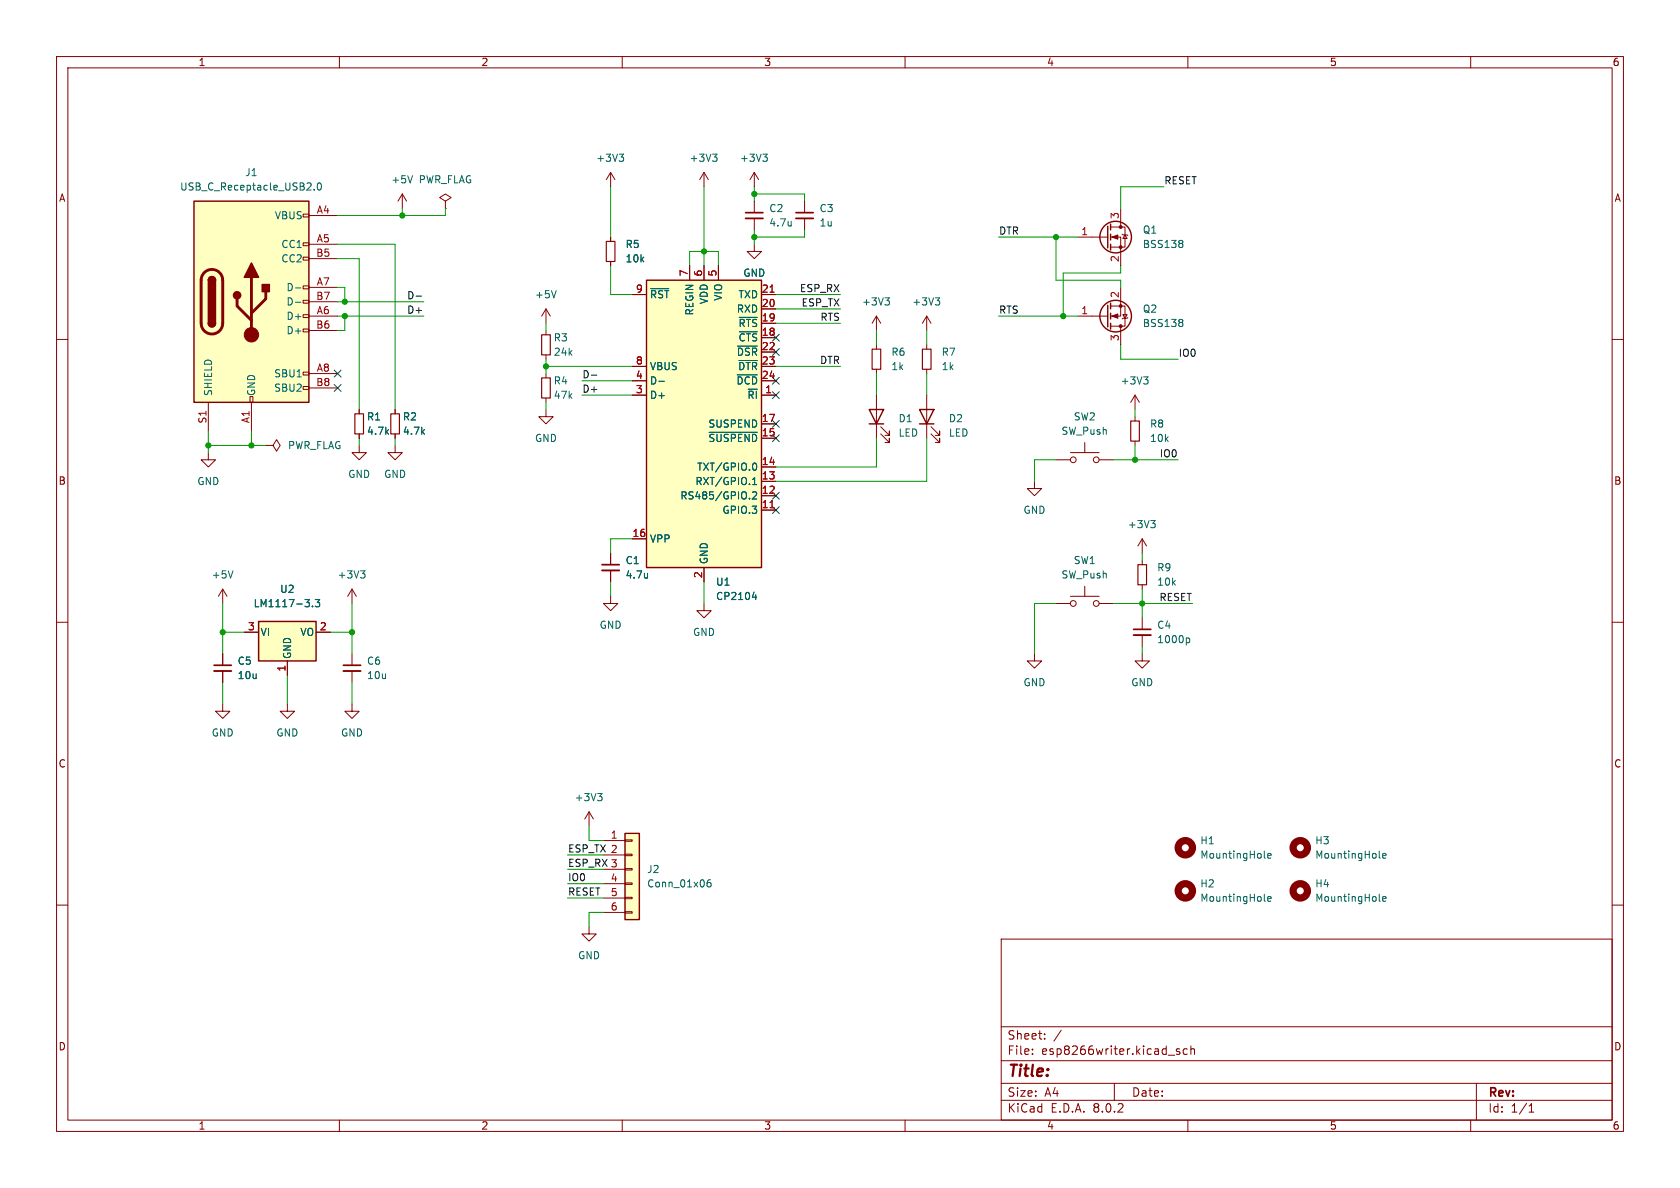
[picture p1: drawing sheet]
<svg xmlns="http://www.w3.org/2000/svg" width="297mm" height="210mm" viewBox="0 0 297 210" stroke-linecap="round" stroke-linejoin="round" font-family="sans-serif">
<g fill="none" stroke="#840000" stroke-width=".18">
<path d="M10 10h277v190h-277zM12 12h273v186h-273zM60 10v2M110 10v2M160 10v2M210 10v2M260 10v2M107.9 30.5l-.7 1.3M107.9 30.5v2.5M107.9 30.5l.8 1.3M124.5 30.5l-.8 1.3M124.5 30.5v2.5"/>
<path d="M124.5 30.5l.7 1.3M133.3 30.5l-.7 1.3M133.3 30.5v2.5M133.3 30.5l.8 1.3M198.1 36.8v3.3M10 60h2M133.3 43.2v1.3h1.3l-1.3 1.2-1.2-1.2h1.2M154.9 55.9v2.5M154.9 55.9l-.7 1.3M154.9 55.9l.8 1.3M163.8 55.9l-.7 1.3M163.8 55.9v2.5"/>
<path d="M163.8 55.9l.8 1.3M190.5 41.9h5.3M196.3 41.9h1.8v5.1M196.3 40.1h2.6v3.6h-2.6M198.4 41.4l.1 .1h.8l.1 .2M198.9 41.5l.4 .7h-.8zM285 60h2M154.9 61v.7M154.9 65.3v.7M200.7 69.9l-.8 1.2M200.7 69.9v2.5M200.7 69.9l.7 1.2"/>
<path d="M107.9 97.8v2M10 110h2M62.2 104.1l-.7 1.3M62.2 104.1v2.6M62.2 104.1l.8 1.3M107.9 105.4v1.3h1.3l-1.3 1.3-1.2-1.3h1.2M107.9 100.8v2.1M201.9 115.6v1.2h1.3l-1.3 1.3-1.2-1.3h1.2M201.9 109.2v2.1M201.9 112.3v2M285 110h2M10 160h2"/>
<path d="M285 160h2M177 166h108v32h-108zM60 198v2M110 198v2M160 198v2M177 194.5h108M177 191.5h108M177 187.5h108M177 181.5h108M182.5 186.3v.1M182.5 185.5v.1M184.7 183.6v.1"/>
<path d="M184.7 182.8v.1M187.6 182.1l-1.3 2M197 191.5v3M206.5 186.5h1.2M208.5 185.5l-.3-.1-.2 .2v.2l.5 .2v.3h-.5M209.9 185.5l-.4-.1-.3 .3v.4l.1 .2h.6M210 198v2M210.5 185.5l.2-.1 .4 .1 .1 .9M210.5 184.9v1.5M260 198v2M261 191.5v6.5M270.3 196.6h.9"/>
<path d="M270.3 195.5l.4-.4v1.5"/>
</g>
<g fill="none" stroke="#006464" stroke-width=".18">
<path d="M109.5 27.2h.7l-.4 .5M110 27.7l.2 .3v.3l-.2 .2M126 27.2h.8l-.5 .5M126.5 27.7l.3 .3v.3l-.3 .2M134.9 27.2h.7l-.4 .5M135.4 27.7l.2 .3v.3l-.2 .2M156.5 52.6h.7l-.4 .5M157 53.1l.2 .3v.3l-.2 .2M165.3 52.6h.8l-.4 .5M165.9 53.1l.2 .3v.3l-.2 .2M208.9 42.5l.2 .2-.2 .3 .2 .3v.2l-.2 .3M202.2 66.6h.8l-.5 .5"/>
<path d="M202.7 67.1l.3 .2v.3l-.3 .3M63.7 100.9h.8l-.4 .5M64.3 101.4l.2 .2v.3l-.2 .3M114.5 101.3v.9M114.5 102.1h-.1M209.8 112.8h.3l.2 .2v.5l-.5 .1"/>
</g>
<path d="M154.2 61.7h1.5v3.6h-1.5z" fill="none" stroke="#840000" stroke-width=".2"/>
<g fill="none" stroke="#840000" stroke-width=".25">
<path d="M196.3 39.6v1M195.8 40v3.8M196.3 41.4v1M196.3 43.2v1"/>
<circle cx="197.2" cy="41.9" r="2.79"/>
</g>
<g fill="#840000" stroke="#840000" stroke-width=".18">
<path d="M196.6 41.9l1-.4v.8z"/>
<circle cx="198.1" cy="43.7" r=".25"/>
<circle cx="198.1" cy="40.1" r=".25"/>
</g>
<path d="M106.4 100.8h3.1M200.4 112.3h3.1" fill="none" stroke="#840000" stroke-width=".33"/>
<path d="M106.4 99.8h3.1M200.4 111.3h3.1" fill="none" stroke="#840000" stroke-width=".3"/>
<path d="M45.7 109.9h10.2v6.9h-10.2z" fill="#ffffc2"/>
<path d="M45.7 109.9h10.2v6.9h-10.2z" fill="none" stroke="#840000" stroke-width=".25"/>
<g fill="none" stroke="#840000" stroke-width=".18">
<path d="M191.8 78.2v1.8M200.7 73.7v.7M200.7 78v.7M186.7 81.3h2.5M189.2 80h5.1M194.3 81.3h2.5M201.9 95.3l-.7 1.2M201.9 95.3v2.5M201.9 99.1v.7M201.9 95.3l.8 1.2M39.4 104.1l-.8 1.3M39.4 104.1v2.6"/>
<path d="M39.4 104.1l.7 1.3M43.2 111.8h2.5M50.8 116.8v2.6M55.9 111.8h2.5M62.2 115.6v2M62.2 118.6v2.1M124.5 106.7v1.3h1.2l-1.2 1.2-1.3-1.2h1.3M201.9 103.4v.7M50.8 124.5v1.2h1.3l-1.3 1.3-1.3-1.3h1.3"/>
<circle cx="189.7" cy="81.3" r=".51"/>
<circle cx="193.8" cy="81.3" r=".51"/>
</g>
<path d="M203.4 92h.8l-.4 .5M204 92.5l.2 .2v.3l-.2 .3M41.2 100.9l-.4 1.3M55.2 107.1v.2M55.7 106h.8l-.4 .5 .4 .1v.5l-.2 .2-.6-.2" fill="none" stroke="#006464" stroke-width=".18"/>
<path d="M199.9 74.4h1.5v3.6h-1.5zM201.2 99.8h1.5v3.6h-1.5z" fill="none" stroke="#840000" stroke-width=".2"/>
<path d="M60.7 118.6h3.1" fill="none" stroke="#840000" stroke-width=".33"/>
<path d="M60.7 117.6h3.1" fill="none" stroke="#840000" stroke-width=".3"/>
<path d="M110.5 147.3h2.5v15.3h-2.5z" fill="#ffffc2"/>
<g fill="none" stroke="#840000" stroke-width=".18">
<path d="M142.2 35.6v2M142.2 38.6v2M182.9 85.1v1.3h1.2l-1.2 1.2-1.3-1.2h1.3M62.2 124.5v1.2h1.3l-1.3 1.3-1.2-1.3h1.2M104.1 143.5l-.7 1.3M104.1 143.5v2.6M104.1 143.5l.8 1.3M106.7 148.6h3.8M106.7 151.1h3.8M106.7 153.7h3.8M106.7 156.2h3.8M106.7 158.8h3.8"/>
<path d="M110.5 158.6h1.3v.3h-1.3zM110.5 156.1h1.3v.2h-1.3zM110.5 153.5h1.3v.3h-1.3zM110.5 151h1.3v.3h-1.3zM110.5 148.5h1.3v.2h-1.3zM106.7 161.3h3.8M110.5 161.2h1.3v.2h-1.3z"/>
</g>
<path d="M110.5 147.3h2.5v15.3h-2.5z" fill="none" stroke="#840000" stroke-width=".25"/>
<path d="M105.7 140.3h.7l-.4 .5M106.2 140.8l.2 .2v.3l-.2 .2M125.6 155.5l-.4 .1a.86 .86 0 0 0 0 1.2l.5-.1v-.5l-.2-.2h-.3l-.2 .2" fill="none" stroke="#006464" stroke-width=".18"/>
<path d="M140.7 38.6h3.1" fill="none" stroke="#840000" stroke-width=".33"/>
<path d="M140.7 37.6h3.1" fill="none" stroke="#840000" stroke-width=".3"/>
<path d="M114.3 49.5h20.3v50.8h-20.3z" fill="#ffffc2"/>
<g fill="none" stroke="#840000" stroke-width=".25">
<path d="M114.3 49.5h20.3v50.8h-20.3zM195.8 54v3.8M196.3 53.6v1M196.3 55.4v1M196.3 57.2v1"/>
<circle cx="197.2" cy="55.9" r="2.79"/>
</g>
<g fill="none" stroke="#840000" stroke-width=".18">
<path d="M71.1 34.3l-.7 1.3M71.1 34.3v2.5M71.1 34.3l.8 1.3M78.7 35.6l1.1-.7-1.1-.6-1 .6 1 .7v1.2M78.7 36.8h.1M133.3 35.6v2M133.3 38.6v2M96.5 54.6l-.7 1.3M96.5 54.6v2.6M96.5 58.4v.8M96.5 54.6l.8 1.3M111.8 52.1h2.5"/>
<path d="M121.9 47v2.5M124.5 47v2.5M127 47v2.5M134.6 59.7h2.6M134.6 57.2h2.6M134.6 54.6h2.6M134.6 52.1h2.6M190.5 55.9h5.3M196.3 54.1h2.6v3.6h-2.6M198.1 50.8v5.1h-1.8M198.1 57.7v3.3M198.5 55.6h.8l-.4 .7z"/>
<path d="M199.4 56.1l-.1 .2h-.8l-.1 .1M47 78.7h1.3l.6-1 .6 1-.6 1.1-.6-1.1M47 78.7h.1M63.5 78.7v1.3h1.3l-1.3 1.3-1.3-1.3h1.3M63.5 72.4v.8M63.5 76.7v.8M69.8 78.7v1.3h1.3l-1.3 1.3-1.2-1.3h1.2M69.8 72.4v.8M69.8 76.7v.8M96.5 72.4v1.3h1.3l-1.3 1.2-1.3-1.2h1.3M96.5 62.7v.8M96.5 66v.8"/>
<path d="M96.5 70.4v.7M111.8 69.9h2.5M111.8 64.8h2.5M111.8 67.3h2.5M134.6 69.9h2.6M134.6 77.5h2.6M134.6 74.9h2.6M134.6 62.2h2.6M134.6 64.8h2.6M134.6 67.3h2.6M36.8 80v1.3h1.3l-1.3 1.3-1.2-1.3h1.2M111.8 95.3h2.5"/>
<path d="M134.6 90.2h2.6M134.6 87.6h2.6M134.6 85.1h2.6M134.6 82.6h2.6M124.5 100.3v2.6M182.9 115.6v1.2h1.2l-1.2 1.3-1.3-1.3h1.3M186.7 106.7h2.5M189.2 105.4h5.1M191.8 103.6v1.8M194.3 106.7h2.5M104.1 163.8v1.3h1.3l-1.3 1.3-1.2-1.3h1.2"/>
<circle cx="189.7" cy="106.7" r=".51"/>
<circle cx="193.8" cy="106.7" r=".51"/>
</g>
<path d="M136.1 51.7h.8M136.1 89.8h.8" fill="none" stroke="#a90000" stroke-width=".18"/>
<g fill="none" stroke="#006464" stroke-width=".18">
<path d="M72.9 31.1l-.4 1.2M139.9 39.1v.9M139.9 39.8l-.1 .1M98.3 51.4l-.4 1.2M115 51h3.2M130.7 58.6h3.2M130.7 56.1h3.2M208.9 56.5l.2 .2-.2 .3 .2 .1v.4l-.2 .2M116.5 67.4h.9M125.4 76.4h8.5M130.3 66.3h3.6M130.4 61.2h3.5"/>
<path d="M130.6 63.7h3.3M132.5 88.1v.1M133 87.1l.5-.2 .3 .4-.8 .9h.8M133 85.7h.8M133 84.8l.4-.4v1.3M133.3 81.9a.68 .68 0 0 1 .5 .6 .68 .68 0 0 1-.5 .6M133 105.6h.8M133.6 105.1v.9M223.5 159.1l.2 .2M223.5 151.5l.2 .2M224.1 158.9l.6-.1v-.3h-.4l-.2 .2 .1 .6h.5M224.1 151.3l.6-.1v-.3h-.4l-.2 .1 .1 .6h.5"/>
<path d="M243.8 151.5l.2 .2M243.8 159.1l.2 .2M244.4 158.9l.6-.1v-.3h-.4l-.2 .2 .1 .6h.5M244.4 151.3l.6-.1v-.3h-.4l-.2 .1 .1 .6h.5"/>
</g>
<path d="M131.8 38.6h3.1" fill="none" stroke="#840000" stroke-width=".33"/>
<path d="M131.8 37.6h3.1" fill="none" stroke="#840000" stroke-width=".3"/>
<g fill="#840000" stroke="#840000" stroke-width=".18">
<path d="M196.6 55.9l1-.4v.8z"/>
<circle cx="198.1" cy="54.1" r=".25"/>
<circle cx="198.1" cy="57.7" r=".25"/>
</g>
<g fill="none" stroke="#840000" stroke-width="1.3">
<circle cx="209.5" cy="157.5" r="1.27"/>
<circle cx="209.5" cy="149.9" r="1.27"/>
<circle cx="229.9" cy="157.5" r="1.27"/>
<circle cx="229.9" cy="149.9" r="1.27"/>
</g>
<path d="M95.8 59.2h1.5v3.5h-1.5zM62.7 73.2h1.6v3.5h-1.6zM69.1 73.2h1.5v3.5h-1.5zM95.8 66.8h1.5v3.6h-1.5z" fill="none" stroke="#840000" stroke-width=".2"/>
<path d="M34.3 35.6h20.3v35.5h-20.3z" fill="#ffffc2"/>
<g fill="none" stroke="#840000" stroke-width=".18">
<path d="M53.6 37.8h1v.6h-1zM54.6 38.1h5.1M53.6 58.2h1v.5h-1zM53.6 55.6h1v.5h-1zM53.6 53.1h1v.5h-1zM53.6 50.5h1v.6h-1zM53.6 45.5h1v.5h-1zM53.6 42.9h1v.5h-1zM54.6 43.2h5.1M54.6 55.9h5.1M54.6 50.8h5.1M54.6 45.7h5.1"/>
<path d="M54.6 58.4h5.1M54.6 53.3h5.1M107.9 41.9v.8M107.9 46.2v.8M111.8 52.1h2.5M121.9 47v2.5M124.5 47v2.5M127 47v2.5M134.6 59.7h2.6M134.6 57.2h2.6M134.6 54.6h2.6M134.6 52.1h2.6"/>
<path d="M36.8 71.1v5.1M44.2 70.1h.5v1h-.5zM44.4 71.1v5.1M53.6 68.3h1v.5h-1zM53.6 65.8h1v.5h-1zM54.6 66h5.1M54.6 68.6h5.1M63.5 72.4v.8M63.5 76.7v.8M69.8 72.4v.8M69.8 76.7v.8M111.8 69.9h2.5"/>
<path d="M111.8 64.8h2.5M111.8 67.3h2.5M134.6 69.9h2.6M134.6 77.5h2.6M134.6 74.9h2.6M134.6 62.2h2.6M134.6 64.8h2.6M134.6 67.3h2.6M154.9 69.9v7.6M155.7 76.7l1.5 1.5v-.7v.7h-.7M155.7 75.4l1.5 1.6v-.8v.8h-.7M163.8 61v.7"/>
<path d="M163.8 65.3v.7M163.8 69.9v7.6M164.6 76.7l1.5 1.5v-.7v.7h-.7M164.6 75.4l1.5 1.6v-.8v.8h-.7M107.9 97.8v2M111.8 95.3h2.5M134.6 90.2h2.6M134.6 87.6h2.6M134.6 85.1h2.6M134.6 82.6h2.6M39.4 115.6v2M39.4 118.6v2.1"/>
<path d="M43.2 111.8h2.5M50.8 116.8v2.6M55.9 111.8h2.5M107.9 100.8v2.1M124.5 100.3v2.6M39.4 124.5v1.2h1.2l-1.2 1.3-1.3-1.3h1.3"/>
</g>
<path d="M34.3 35.6h20.3v35.5h-20.3zM36.8 57.2a.64 .64 0 0 0 .7 .6 .64 .64 0 0 0 .6-.6M36.8 49.5a.64 .64 0 0 1 .7-.6 .64 .64 0 0 1 .6 .6M153.7 72.4h2.5l-1.3 2.5zM153.7 74.9h2.5M162.6 72.4h2.5l-1.3 2.5zM162.6 74.9h2.5" fill="none" stroke="#840000" stroke-width=".25"/>
<path d="M36.1 48.2a1.91 1.91 0 0 1 2.1-.4 1.91 1.91 0 0 1 1.2 1.7v7.7a1.91 1.91 0 0 1-1.9 1.8 1.91 1.91 0 0 1-1.9-1.8v-7.8l.1-.7zM41.9 52.8v1.3l2.5 2.5M44.4 49v10.2M47 51.6v1.2l-2.6 2.6" fill="none" stroke="#840000" stroke-width=".51"/>
<g fill="#840000" stroke="#840000" stroke-width=".25">
<path d="M36.8 57.2h1.3a.64 .64 0 0 1-.6 .6 .64 .64 0 0 1-.7-.6z"/>
<path d="M36.8 49.5h1.3v7.7h-1.3z"/>
<path d="M37 49.1a.64 .64 0 0 1 .7-.2 .64 .64 0 0 1 .4 .6h-1.3z"/>
<path d="M44.4 46.5l1.3 2.5h-2.5z"/>
<path d="M46.4 50.3h1.2v1.3h-1.2z"/>
<circle cx="41.9" cy="52.2" r=".63"/>
</g>
<circle cx="44.4" cy="59.2" r="1.27" fill="#840000" stroke="#840000" stroke-width=".18"/>
<g fill="none" stroke="#006464" stroke-width=".18">
<path d="M55.5 33.5v.1M56.2 32.5l.2-.2a.68 .68 0 0 1 .4 .7 .68 .68 0 0 1-.4 .6l-.2-.1-.1-.4zM52.2 50.9h1M52.2 53.4h1M115 51h3.2M130.7 58.6h3.2M130.7 56.1h3.2M116.5 67.4h.9M125.4 76.4h8.5M130.3 66.3h3.6M130.4 61.2h3.5M130.6 63.7h3.3"/>
<path d="M132.5 88.1v.1M133 87.1l.5-.2 .3 .4-.8 .9h.8M133 85.7h.8M133 84.8l.4-.4v1.3M133.3 81.9a.68 .68 0 0 1 .5 .6 .68 .68 0 0 1-.5 .6M55.2 107.1v.2M55.7 106h.8l-.4 .5 .4 .1v.5l-.2 .2-.6-.2M114.5 101.3v.9M114.5 102.1h-.1M133 105.6h.8M133.6 105.1v.9"/>
</g>
<path d="M37.8 118.6h3.1" fill="none" stroke="#840000" stroke-width=".33"/>
<path d="M37.8 117.6h3.1" fill="none" stroke="#840000" stroke-width=".3"/>
<path d="M107.2 42.7h1.5v3.5h-1.5zM163.1 61.7h1.5v3.6h-1.5z" fill="none" stroke="#840000" stroke-width=".2"/>
<path d="M73.6 52.3h.9M104.5 66.3h1" fill="none" stroke="#0f0f0f" stroke-width=".18"/>
<g fill="none" stroke="#009600" stroke-width=".18">
<path d="M71.1 36.8v1.3M78.7 36.8v1.3h-19M107.9 33v8.9M124.5 33v14M133.3 33v2.6M133.3 34.3h8.9v1.3M205.7 33h-7.6v3.8M59.7 45.7h3.8v26.7M59.7 43.2h10.1v29.2M59.7 50.8h1.3v2.5M59.7 53.3h15.2M59.7 55.9h15.2"/>
<path d="M61 55.9v2.5h-1.3M96.5 57.2v1.2M107.9 47v5.1h3.9M121.9 47v-2.5h5.1v2.5M133.3 40.6v2.6M137.2 52.1h11.4M137.2 54.6h11.4M137.2 57.2h11.4M142.2 40.6v1.3h-8.9M154.9 58.4v2.6M163.8 58.4v2.6M176.5 55.9h14"/>
<path d="M176.5 41.9h14M186.7 41.9v7.6h11.4v1.3M198.1 47v1.3h-10.1v7.6M36.8 76.2v3.8M36.8 78.7h10.2M44.4 76.2v2.5M63.5 77.5v1.2M69.8 77.5v1.2M96.5 64.8h15.3M96.5 63.5v2.5M96.5 71.1v1.3M102.9 67.3h8.9"/>
<path d="M102.9 69.9h8.9M137.2 64.8h11.4M154.9 66v3.9M154.9 77.5v5.1h-17.7M163.8 77.5v7.6h-26.6M163.8 66v3.9M198.1 61v2.5h10.2M200.7 72.4v1.3M200.7 78.7v2.6M111.8 95.3h-3.9v2.5M186.7 81.3h-3.8v3.8M196.8 81.3h11.5"/>
<path d="M201.9 97.8v1.3M39.4 111.8h3.8M39.4 106.7v8.9M50.8 119.4v5.1M58.4 111.8h3.8M62.2 106.7v8.9M107.9 102.9v2.5M124.5 102.9v3.8M186.7 106.7h-3.8v8.9M196.8 106.7h14M201.9 104.1v5.1M201.9 114.3v1.3"/>
<path d="M39.4 120.7v3.8M62.2 120.7v3.8M100.3 158.8h6.4M100.3 156.2h6.4M100.3 151.1h6.4M100.3 153.7h6.4M104.1 146.1v2.5h2.6M106.7 161.3h-2.6v2.5"/>
</g>
<g fill="none" stroke="#000084" stroke-width=".18">
<path d="M136.6 59.1l1.2 1.2M137.8 59.1l-1.2 1.2M59.1 68l1.2 1.2M59.1 65.4l1.2 1.2M60.3 68l-1.2 1.2M60.3 65.4l-1.2 1.2M136.6 74.3l1.2 1.2M136.6 66.7l1.2 1.2M136.6 76.9l1.2 1.2M136.6 61.6l1.2 1.2M136.6 69.2l1.2 1.3M137.8 74.3l-1.2 1.2"/>
<path d="M137.8 66.7l-1.2 1.2M137.8 76.9l-1.2 1.2M137.8 61.6l-1.2 1.2M137.8 69.2l-1.2 1.3M136.6 87l1.2 1.2M136.6 89.6l1.2 1.2M137.8 87l-1.2 1.2M137.8 89.6l-1.2 1.2"/>
</g>
<path d="M136.1 51.7h.8M136.1 89.8h.8" fill="none" stroke="#a90000" stroke-width=".18"/>
<g fill="#009600" stroke="#009600" stroke-width=".18">
<circle cx="201.9" cy="106.7" r=".46"/>
<circle cx="200.7" cy="81.3" r=".46"/>
<circle cx="124.5" cy="44.5" r=".46"/>
<circle cx="133.3" cy="34.3" r=".46"/>
<circle cx="133.3" cy="41.9" r=".46"/>
<circle cx="62.2" cy="111.8" r=".46"/>
<circle cx="44.4" cy="78.7" r=".46"/>
<circle cx="36.8" cy="78.7" r=".46"/>
<circle cx="39.4" cy="111.8" r=".46"/>
<circle cx="96.5" cy="64.8" r=".46"/>
<circle cx="71.1" cy="38.1" r=".46"/>
<circle cx="61" cy="55.9" r=".46"/>
<circle cx="61" cy="53.3" r=".46"/>
<circle cx="186.7" cy="41.9" r=".46"/>
<circle cx="188" cy="55.9" r=".46"/>
</g>
<text font-size="2.8" fill="#840000" x="178" y="190.9">Title:</text>
<g font-size="2.1" fill="#840000">
<text x="178" y="184">Sheet:</text>
<text x="178" y="186.7">File:</text>
<text x="184.1" y="186.7">esp8266writer.kicad_sch</text>
<text x="178" y="196.9">KiCad</text>
<text x="178" y="194.1">Size:</text>
<text x="184.7" y="194.1">A4</text>
<text x="185.7" y="196.9">E.D.A.</text>
<text x="193.3" y="196.9">8.0.2</text>
<text x="200" y="194.1">Date:</text>
<text x="263" y="194.3">Rev:</text>
<text x="263" y="196.9">Id:</text>
<text x="267.1" y="196.9">1/1</text>
</g>
<g font-size="1.8" fill="#840000">
<text x="35" y="11.9">1</text>
<text x="85" y="11.9">2</text>
<text x="135" y="11.9">3</text>
<text x="185" y="11.9">4</text>
<text x="235" y="11.9">5</text>
<text x="285" y="11.9">6</text>
<text x="10.3" y="35.9">A</text>
<text x="285.3" y="35.9">A</text>
<text x="10.3" y="85.9">B</text>
<text x="285.3" y="85.9">B</text>
<text x="10.3" y="135.9">C</text>
<text x="285.3" y="135.9">C</text>
<text x="10.3" y="185.9">D</text>
<text x="285.3" y="185.9">D</text>
<text x="35" y="199.9">1</text>
<text x="85" y="199.9">2</text>
<text x="135" y="199.9">3</text>
<text x="185" y="199.9">4</text>
<text x="235" y="199.9">5</text>
<text x="285" y="199.9">6</text>
</g>
<g font-size="1.8" fill="#006464">
<text x="105.3" y="28.8">+3V3</text>
<text x="121.8" y="28.8">+3V3</text>
<text x="130.7" y="28.8">+3V3</text>
<text x="31.7" y="33.9">USB_C_Receptacle_USB2.0</text>
<text x="43.3" y="31.3">J1</text>
<text x="69.1" y="32.6">+5V</text>
<text x="73.9" y="32.6">PWR_FLAG</text>
<text x="48.5" y="39">VBUS</text>
<text x="135.9" y="37.7">C2</text>
<text x="135.9" y="40.2">4.7u</text>
<text x="144.8" y="37.7">C3</text>
<text x="144.8" y="40.2">1u</text>
<text x="201.9" y="41.5">Q1</text>
<text x="49.6" y="44">CC1</text>
<text x="49.6" y="46.6">CC2</text>
<text x="110.5" y="44">R5</text>
<text x="110.5" y="46.6">10k</text>
<text x="201.9" y="44">BSS138</text>
<text x="50.5" y="51.7">D-</text>
<text x="94.5" y="52.9">+5V</text>
<text x="114.8" y="52.9">~{RST}</text>
<text x="125.3" y="53.9" transform="rotate(-90 125.3 53.9)">VDD</text>
<text x="127.9" y="53.3" transform="rotate(-90 127.9 53.3)">VIO</text>
<text x="130.5" y="52.9">TXD</text>
<text x="131.3" y="49.1">GND</text>
<text x="50.5" y="56.7">D+</text>
<text x="50.5" y="59.3">D+</text>
<text x="50.5" y="54.2">D-</text>
<text x="122.8" y="55.9" transform="rotate(-90 122.8 55.9)">REGIN</text>
<text x="130.2" y="55.5">RXD</text>
<text x="130.5" y="58">~{RTS}</text>
<text x="152.3" y="54.2">+3V3</text>
<text x="161.2" y="54.2">+3V3</text>
<text x="201.9" y="58">BSS138</text>
<text x="201.9" y="55.5">Q2</text>
<text x="97.8" y="60.6">R3</text>
<text x="97.8" y="63.1">24k</text>
<text x="114.8" y="65.6">VBUS</text>
<text x="130.2" y="63.1">~{DSR}</text>
<text x="130.4" y="65.6">~{DTR}</text>
<text x="130.5" y="60.6">~{CTS}</text>
<text x="157.5" y="63.1">R6</text>
<text x="157.5" y="65.6">1k</text>
<text x="166.4" y="63.1">R7</text>
<text x="166.4" y="65.6">1k</text>
<text x="37.7" y="70.1" transform="rotate(-90 37.7 70.1)">SHIELD</text>
<text x="45.3" y="70.1" transform="rotate(-90 45.3 70.1)">GND</text>
<text x="48.4" y="66.9">SBU1</text>
<text x="48.4" y="69.4">SBU2</text>
<text x="97.8" y="68.2">R4</text>
<text x="97.8" y="70.7">47k</text>
<text x="114.8" y="70.7">D+</text>
<text x="114.8" y="68.2">D-</text>
<text x="130.1" y="68.2">~{DCD}</text>
<text x="132" y="70.7">~{RI}</text>
<text x="198" y="68.2">+3V3</text>
<text x="64.8" y="74.5">R1</text>
<text x="64.8" y="77.1">4.7k</text>
<text x="71.1" y="74.5">R2</text>
<text x="71.1" y="77.1">4.7k</text>
<text x="125.1" y="75.8">SUSPEND</text>
<text x="158.8" y="74.8">D1</text>
<text x="158.8" y="77.4">LED</text>
<text x="167.6" y="74.8">D2</text>
<text x="167.6" y="77.4">LED</text>
<text x="187.6" y="77.1">SW_Push</text>
<text x="189.7" y="74.5">SW2</text>
<text x="203.2" y="75.8">R8</text>
<text x="50.8" y="79.6">PWR_FLAG</text>
<text x="94.5" y="78.3">GND</text>
<text x="123.1" y="83.4">TXT/GPIO.0</text>
<text x="125.1" y="78.3">~{SUSPEND}</text>
<text x="203.2" y="78.3">10k</text>
<text x="34.8" y="86">GND</text>
<text x="61.5" y="84.7">GND</text>
<text x="67.8" y="84.7">GND</text>
<text x="120.2" y="88.5">RS485/GPIO.2</text>
<text x="122.8" y="86">RXT/GPIO.1</text>
<text x="127.6" y="91">GPIO.3</text>
<text x="180.8" y="91">GND</text>
<text x="199.3" y="93.6">+3V3</text>
<text x="110.5" y="99.9">C1</text>
<text x="114.8" y="96.1">VPP</text>
<text x="125.3" y="99.8" transform="rotate(-90 125.3 99.8)">GND</text>
<text x="189.7" y="99.9">SW1</text>
<text x="204.5" y="101.2">R9</text>
<text x="37.3" y="102.5">+5V</text>
<text x="44.7" y="107.5">LM1117-3.3</text>
<text x="49.4" y="105">U2</text>
<text x="59.6" y="102.5">+3V3</text>
<text x="110.5" y="102.5">4.7u</text>
<text x="126.5" y="103.7">U1</text>
<text x="126.5" y="106.3">CP2104</text>
<text x="187.6" y="102.5">SW_Push</text>
<text x="204.5" y="103.7">10k</text>
<text x="46" y="112.6">VI</text>
<text x="53" y="112.6">VO</text>
<text x="105.9" y="111.4">GND</text>
<text x="122.4" y="112.6">GND</text>
<text x="204.5" y="111.4">C4</text>
<text x="204.5" y="113.9">1000p</text>
<text x="41.9" y="117.7">C5</text>
<text x="51.7" y="116.6" transform="rotate(-90 51.7 116.6)">GND</text>
<text x="64.8" y="117.7">C6</text>
<text x="41.9" y="120.2">10u</text>
<text x="64.8" y="120.2">10u</text>
<text x="180.8" y="121.5">GND</text>
<text x="199.9" y="121.5">GND</text>
<text x="37.3" y="130.4">GND</text>
<text x="48.8" y="130.4">GND</text>
<text x="60.2" y="130.4">GND</text>
<text x="101.5" y="141.8">+3V3</text>
<text x="212.1" y="149.5">H1</text>
<text x="232.4" y="149.5">H3</text>
<text x="114.3" y="154.5">J2</text>
<text x="212.1" y="152">MountingHole</text>
<text x="232.4" y="152">MountingHole</text>
<text x="114.3" y="157.1">Conn_01x06</text>
<text x="212.1" y="157.1">H2</text>
<text x="212.1" y="159.6">MountingHole</text>
<text x="232.4" y="157.1">H4</text>
<text x="232.4" y="159.6">MountingHole</text>
<text x="102.1" y="169.8">GND</text>
</g>
<g font-size="1.8" fill="#0f0f0f">
<text x="205.7" y="32.7">RESET</text>
<text x="176.5" y="41.6">DTR</text>
<text x="71.9" y="53">D-</text>
<text x="141.3" y="51.7">ESP_RX</text>
<text x="71.9" y="55.5">D+</text>
<text x="141.6" y="54.3">ESP_TX</text>
<text x="144.9" y="56.8">RTS</text>
<text x="176.5" y="55.5">RTS</text>
<text x="144.9" y="64.4">DTR</text>
<text x="208.3" y="63.2">IO0</text>
<text x="102.9" y="69.5">D+</text>
<text x="102.9" y="67">D-</text>
<text x="204.9" y="80.9">IO0</text>
<text x="204.9" y="106.3">RESET</text>
<text x="100.3" y="153.3">ESP_RX 3</text>
<text x="100.3" y="155.9">IO0</text>
<text x="100.3" y="150.8">ESP_TX 2</text>
<text x="100.3" y="158.4">RESET</text>
</g>
<g font-size="1.8" fill="#a90000">
<text x="55.9" y="37.8">A4</text>
<text x="191.1" y="41.7">1</text>
<text x="197.9" y="38.8" transform="rotate(-90 197.9 38.8)">3</text>
<text x="55.8" y="45.5">B5</text>
<text x="55.9" y="42.9">A5</text>
<text x="197.9" y="46.4" transform="rotate(-90 197.9 46.4)">2</text>
<text x="55.8" y="53.1">B7</text>
<text x="55.9" y="50.5">A7</text>
<text x="112.3" y="51.8">9</text>
<text x="121.7" y="49" transform="rotate(-90 121.7 49)">7</text>
<text x="124.2" y="49" transform="rotate(-90 124.2 49)">6</text>
<text x="126.7" y="49" transform="rotate(-90 126.7 49)">5</text>
<text x="134.6" y="51.8">21</text>
<text x="197.9" y="52.8" transform="rotate(-90 197.9 52.8)">2</text>
<text x="55.8" y="58.2">B6</text>
<text x="55.9" y="55.6">A6</text>
<text x="134.6" y="59.4">18</text>
<text x="134.6" y="56.9">19</text>
<text x="134.6" y="54.4">20</text>
<text x="191.1" y="55.6">1</text>
<text x="55.9" y="65.8">A8</text>
<text x="112.3" y="64.5">8</text>
<text x="134.6" y="62">22</text>
<text x="134.6" y="64.5">23</text>
<text x="197.9" y="60.4" transform="rotate(-90 197.9 60.4)">3</text>
<text x="55.8" y="68.3">B8</text>
<text x="112.3" y="69.6">3</text>
<text x="112.3" y="67.1">4</text>
<text x="134.6" y="67.1">24</text>
<text x="135.2" y="69.6">1</text>
<text x="36.6" y="75" transform="rotate(-90 36.6 75)">S1</text>
<text x="44.2" y="74.9" transform="rotate(-90 44.2 74.9)">A1</text>
<text x="134.6" y="77.2">15</text>
<text x="134.6" y="74.7">17</text>
<text x="134.6" y="82.3">14</text>
<text x="134.6" y="89.9">11</text>
<text x="134.6" y="87.4">12</text>
<text x="134.6" y="84.8">13</text>
<text x="111.7" y="95">16</text>
<text x="124.2" y="102.3" transform="rotate(-90 124.2 102.3)">2</text>
<text x="43.7" y="111.5">3</text>
<text x="56.4" y="111.5">2</text>
<text x="50.5" y="118.8" transform="rotate(-90 50.5 118.8)">1</text>
<text x="107.9" y="148.3">1</text>
<text x="107.9" y="156">4</text>
<text x="107.9" y="158.5">5</text>
<text x="107.9" y="161">6</text>
</g>
</svg>
